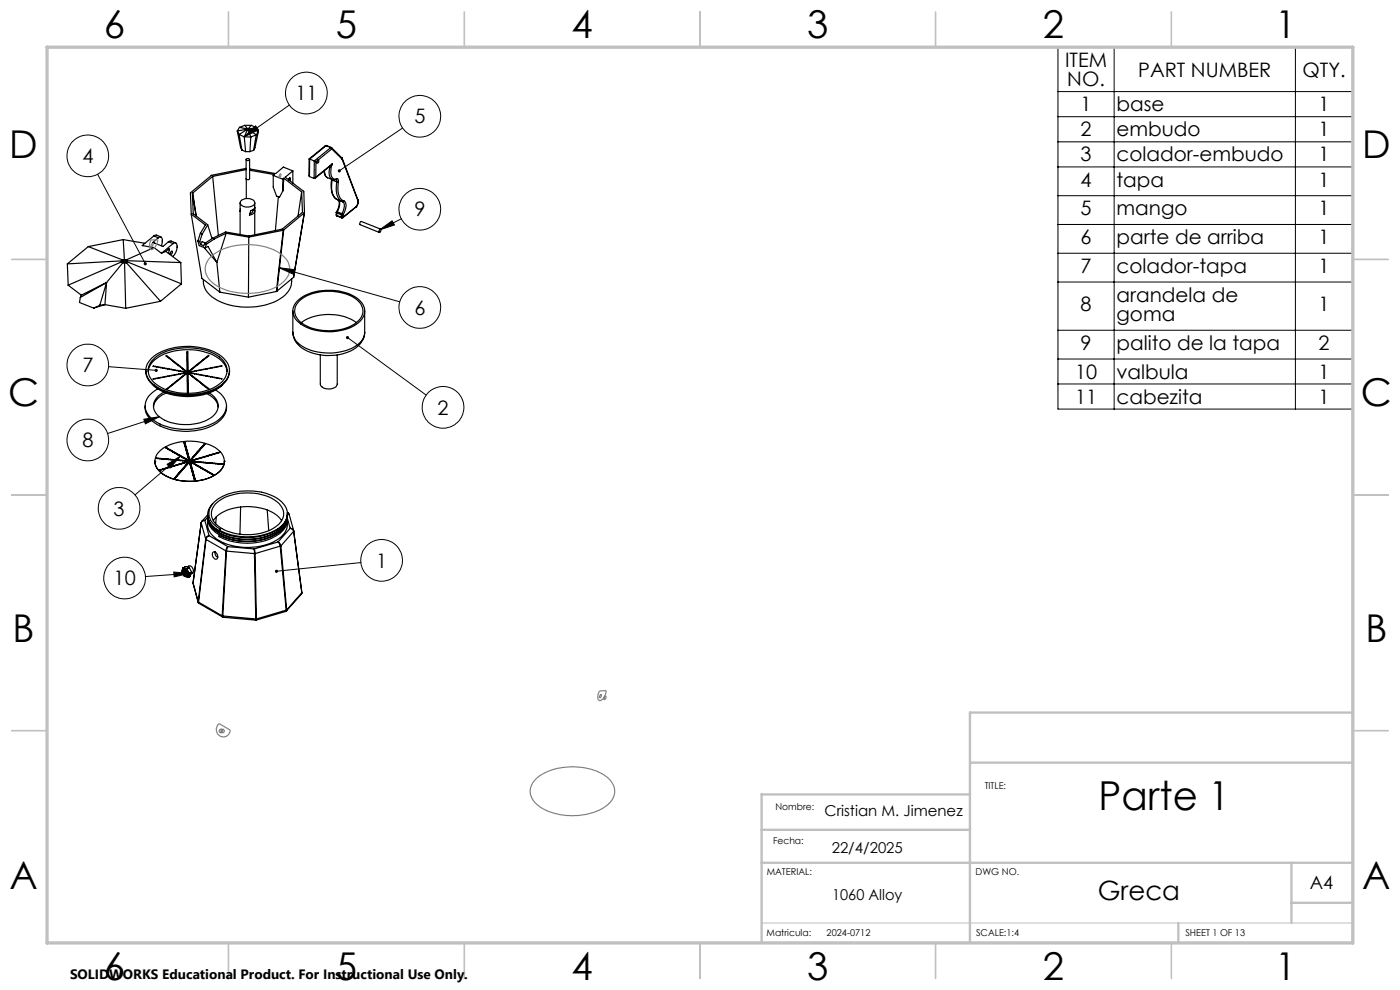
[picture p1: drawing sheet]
<svg xmlns="http://www.w3.org/2000/svg" width="297mm" height="210mm" viewBox="0 0 297 210" stroke-linecap="round" stroke-linejoin="round" font-family="sans-serif">
<g fill="none" stroke="#000" stroke-width=".25">
<path d="M45.1 37.4l-4.2 3.5M45.1 37.4l1.2 12.5M50.3 27.8l.4 .7M50.3 27.8l.7 3.5 .3 .5M50.7 28.5l1.1 .5M50.7 28.5l.6 3.3M50.8 27l-.5 .8M50.8 27l1.7 .4M51.3 31.8l.8 .4M51.8 29l1.4 .1M51.8 29l.3 3.2M51.9 26.6l-1.1 .4"/>
<path d="M51.9 26.6l.6 .7M51.9 26.6h1.4M52.1 32.2h.9M52.2 33.8v4.1a.43 .43 0 0 0 .8 0v-4.1M52.2 35.7l-7.3 1.5-4.5 3.7 .2 4.5M52.2 36l-7.1 1.4M52.2 33.8a.37 .37 0 0 1 .4-.2 .37 .37 0 0 1 .3 .3 .37 .37 0 0 1-.4 .2 .37 .37 0 0 1-.3-.3zM52.2 38v4.1M52.5 27.4l-1.8 1.1M52.5 27.4v.1M52.5 27.4l-2.2 .4M52.5 27.4h.1"/>
<path d="M52.5 27.5l-.7 1.5M52.5 27.5h.1M52.5 27.3v.1M52.5 27.3h.1M52.6 27.5l.6 1.6M52.6 27.3l.1 .1M52.7 27.4l1.7 1.2M52.7 27.4l-.1 .1M52.7 27.4l2.1 .5M52.7 27.4h.1M53 35.8l5.5 1 1.6-1.4 2 .9M53 36.1l5.2 .9-.2 .2"/>
<path d="M53.2 29.1l-.2 3.1M53.3 26.6l-.7 .7M53.3 26.6l1.1 .5M53.8 31.9l-.8 .3M54.4 28.6l-1.2 .5M54.4 28.6l-.6 3.3M54.4 27.1l-1.7 .3M54.4 27.1l.4 .8M54.8 27.9l-.4 .7M54.8 27.9l-.7 3.5-.3 .5M58 37.2l2 .8M58 37.2v2.5l.7 1.9 .6 .2 .7-1.3"/>
<path d="M60 38v2.5M60.2 37.8l3.8 2.9M60.2 37.8l-.2 .2M60.2 37.8l-.2 2.7M61.2 38.2l.3-.5 .1 .1-.1 .5M61.3 37.9l-.1 .2M62.1 36.3l-1.6 1.3 3.9 3 .2 4.5M62.1 36.3v2.6M65.6 33.7l.1 .1M65.6 33.7l.1 3.8M65.7 37.5l.9 .3M65.7 33.8l1 .3"/>
<path d="M65.7 33.8v3.7M66.7 34.1l.3 .2M66.7 34.1l-.1 3.7M67 37.6l-.4 .2M67 34.3v3.3M67.3 34.1l.2-.2a.36 .36 0 0 1 .1 .4 .36 .36 0 0 1-.4 .3zM67.4 34l-.4 .3M68.8 36.3l.1 .8 .6 .6M68.8 36.2l.3 1.1 .4 .4M69 30.9l-3.4 2.8M69.2 30.9h-.2M69.2 30.9h.1"/>
<path d="M69.2 30.9l-3.5 2.9M69.2 30.9l1 .4M69.3 30.9h-.3M69.3 30.9l1 .4M69.5 37.7l.9 .4M69.8 35.4h.2M70 35.3v.1M70 35.4a2.39 2.39 0 0 0 .4 2.7M70.2 31.3l.2 .3M70.2 31.3l-3.5 2.8M70.3 31.3h.1M70.3 31.3h-.1"/>
<path d="M70.3 38.1a4.5 4.5 0 0 0 .9 4.1l.4 .2M70.3 31.3l.1 .3M70.3 38.1l.1 .1M70.3 31.3l2.2 2.2M70.3 38v.1M70.4 31.6l-3 2.4M70.4 31.6l2.2 2.2M70.4 38.1h.9M70.4 38.2a4.1 4.1 0 0 0 1 4.1l.2 .1M70.4 38.2l1 .4M70.4 38.1v.1M70.5 34.7a2.92 2.92 0 0 0 .2 3.2h.7"/>
<path d="M70.5 34.7l-.5 .7M70.5 34.7l-3.6 3.1M70.5 34.7l-3.5 2.9M71.3 38.1l.1 .5M71.3 38.1h.1M71.4 37.9a.45 .45 0 0 1 .4 .7M71.4 37.9l-.1 .2M71.4 38.6h.4M71.4 38.6a4.6 4.6 0 0 0 .7 3.9l.5 .2M71.8 38.6a4.4 4.4 0 0 0 .6 3.7l.6 .3M72.5 33.5l.1 .1M72.5 33.5l.1 .3"/>
<path d="M72.6 33.8l3.4 8.8M72.6 33.6v.2M72.6 33.6l3.4 8.9M14.3 56l.2 4.5M18.7 52.3l7.3 2.8M18.7 52.3l-4.4 3.7M22.6 59.9l-.3 4.7M22.6 59.9l-1.4 4.9M22.6 59.9l-5.6 3.2M22.6 59.9l-5.3 2.7M25.8 55.3v.3M25.8 55.3l-11.5 .7"/>
<path d="M25.8 55.6l-11.3 4.9M25.8 55.6l.2 .2M26 55.1l-.2 .2M26 55.8l-3.4 4.1M26 55.8h.4M26.1 55.3a.34 .34 0 0 1 .4-.1 .34 .34 0 0 1 .2 .4 .33 .33 0 0 1-.4 .1 .33 .33 0 0 1-.2-.4zM26.1 55.6h.6M26.1 50.8l.3 4.3M26.1 50.8l-7.4 1.5M26.1 50.8l4.6 .8M26.4 55.1h-.4M26.4 55.1h.4"/>
<path d="M26.4 55.8l.3 9.6M26.8 55.1l.2 .2M26.8 55.7l-.4 .1M26.8 55.7l7.2 8.2M27 55.6l-.2 .1M27 55.6l11.5 4.6M27 55.3v.3M27 55.3l11.3 .4M32.6 50.1l.6-.2 .9 .4M32.6 50.1l-2.4 2 2.5 .4M32.6 50.1l1 .3M32.7 52.5l-5.9 2.6"/>
<path d="M32.7 52.5l1.6 1.2M32.7 51.5l.1 .1M33.6 50.4a.5 .5 0 0 1 .6-.1 .5 .5 0 0 1 .2 .7l-.2 1.1M33.6 50.4l-1.2 1 2.2 .9 1.1-1M35.2 53.3l-.9 .4M35.2 53.3l3.1 2.4M35.7 52.9l.2 .1M35.7 51.3l.5-.2 1.1 .4M35.7 51.3l1 .4M35.9 53l-.1 .8M35.9 53l-.1-.2-.6 .5M36.3 53.3a.34 .34 0 0 1 .3 .4 .34 .34 0 0 1-.3 .3l-.2-.2z"/>
<path d="M36.7 51.7a.5 .5 0 0 1 .7-.1 .5 .5 0 0 1 .2 .6 2.81 2.81 0 0 1-1 2.2M36.7 51.7l-2.4 2M38.3 55.7l.2 4.5M40.6 45.4l3 2.3-1.1 1.8M40.6 45.4l2.2 13.6 3.8 3M40.8 41l.2 4.3M40.8 41l.8 4.8M40.9 40.9l-.1 .1M40.9 40.9l.7 4.9M41 45.3l3.1 2.4M41 45.3h.1M42 51.1l.3 1 1.2 .5"/>
<path d="M42 51.1l.4 .2M42.4 51.3l.1 .5M42.5 49.5l.4 .2M42.5 49.5l-.5 1.6M42.9 49.7l-.5 1.6M43.3 52.5l2.7 3.2M43.4 51.7l.4 .1M43.4 51.7l-.2 .4-.7-.3M43.5 52.6l.6-.3 1.9 3.4M43.6 51.5l-.7-.2-.4 .5M43.8 51.8l-.3 .8M44.1 47.7l-1.2 2"/>
<path d="M44.1 47.7l.9 2.9M45.1 50.5l.4 .2M45.1 50.5l-1.7 1.2M45.5 50.7l-1.7 1.1M46 55.7l.6 6.3M48 49.5l4.8 .8M48 49.5l-2.5 1.2M48 49.5l-2 6.2M50.9 43v1.8M50.9 44.7v5M51 42.7a2 2 0 0 1 3 .2 1.24 1.24 0 0 1-1.5 1 1.17 1.17 0 0 1-1.5-1zM52.8 50.3l-.1 12.7"/>
<path d="M53.2 44.7l.6-.3 .2-.4a1.2 1.2 0 0 1-1.1 1.6zM53.6 44.5v.5l-.6 .4M53.6 44.5l.4 .2M54 43v1.3M54 44.8v5M59.1 41.7l-.7 7.2M60.1 48.9l-7.3 1.4M60.1 48.9l-1.5 12.9M60.2 48.8l-.1 .1M60.2 48.8l-1.5 13M61.9 59.2a4.4 4.4 0 0 1-2.5 4.2 14.2 14.2 0 0 1-14.5-.4 4.1 4.1 0 0 1-1.8-3.7M62.3 58.8l-3.6 3"/>
<path d="M62.3 58.8h.1M64 40.7l.2 4.3-4.3 3.6-7.1 1.5-4.9-.9-2.8 1.3M64 40.7l-.8 5.2M64.6 45.1l-4.4 3.7M64.6 45.1l-2.3 13.7M71.3 45.6l.2 .2M71.3 45l.2 .2M71.3 45.6l.1 .1M71.3 45v.6M71.4 44.9l-.1 .1M71.4 44.9h.1M71.4 45.7l.1 .1"/>
<path d="M71.4 45.7l1 .4M71.5 45.2l.9 .4M71.5 45.2l-.1 .5M71.5 45.8l1 .4M71.5 44.9v.3M71.5 44.9l1 .4M71.6 42.4l1 .3M71.8 42.4a2.3 2.3 0 0 1-.4 2.5M71.8 42.4a1.88 1.88 0 0 1-.1 2.2l-.2 .3M72.4 46.1l.1 .1M72.4 45.6v.5M72.5 45.3l.3 .2"/>
<path d="M72.5 45.3l-.1 .3M72.7 42.8a1.76 1.76 0 0 1 0 2.2l-.2 .3M72.7 46.2h-.2M72.8 45.5l-.4 .1M72.8 46.1h-.4M72.8 46.1l-.1 .1M72.8 45.5v.6M73 42.6a1.68 1.68 0 0 1 .1 2.2l-.3 .7M73 42.6l-.2 .2-.2-.1M75.6 43.9h.1M75.6 43.9l-2.9 2.3M75.6 43.8v.1"/>
<path d="M75.6 43.8h.1M75.6 43.8l-2.8 2.3M76 42.5h.1M76 42.6l-.1 .6-.3 .6M76 42.5v.1M76 42.5l-.1 .7-.3 .6M80.5 48.8l.2-.2a.36 .36 0 0 1 .1 .4 .36 .36 0 0 1-.4 .2zM80.8 48.6l-4.1-1.6-.3 .1v.6l4.1 1.6M14.5 60.5l2.8 2.1M17 63.1l-.1 1.1 3 1.2M17.3 62.6l-.3 .5M21.2 64.8l-1.3 .6"/>
<path d="M22.3 64.6l4.4 .8M22.3 64.6l-1.1 .2M22.3 64.6l-2.4 .8M30.9 78.6a4.4 4.4 0 0 0 2.8 3.9 13.6 13.6 0 0 0 13.5-.8 3.9 3.9 0 0 0 1.5-3.1M31.4 78.8a5 5 0 0 1 3.6-3.8 12.9 12.9 0 0 1 11.3 1l.9 .7 .6 .9 .4 1.2M32.2 75.9a13 13 0 0 1 12.1-1.7 6 6 0 0 1 4.3 3.7 4.1 4.1 0 0 1-2.5 4.3 13.7 13.7 0 0 1-12.9-.2 3.6 3.6 0 0 1-1.3-5.7zM32.5 77.7h.2zM32.6 76.1a11.8 11.8 0 0 1 10.3-2 6.6 6.6 0 0 1 5.2 3.7 3.8 3.8 0 0 1-2.3 4.2 12.8 12.8 0 0 1-12.5-.4 3.3 3.3 0 0 1-.7-5.5zM34 63.9l-7.3 1.5M34.4 78l.2 .1zM34.7 78.1h.3zM35.2 79.8l.1 .1z"/>
<path d="M35.5 79.8h.2zM35.9 79.7l.2 .1zM35.9 76l.2 .1zM36.3 78.4l.2-.1zM36.3 79.6l.2 .1zM36.6 76.6h.2zM36.7 79.6h.2zM36.7 78.4h.2zM37 79.5h.3zM37.4 79.4h.2zM37.6 77.3l.2 .1zM38.2 78.7l.2 .1z"/>
<path d="M38.3 77.9h.2zM38.5 60.2l-4.5 3.7M38.6 78.8h.2zM38.6 78l.1 .1zM39.2 78.6h.2zM39.3 79.3l.1 .1zM39.7 74.6h.2zM39.7 78.3h.2zM39.7 76.2l.2 .1zM39.7 78.8l.2-.1zM39.7 78.5l.2 .1zM39.7 76.7h.2z"/>
<path d="M39.7 77.1l.2 .1zM39.7 75.7l.2 .1zM39.7 79.2l.2 .1zM39.9 78.8h.2zM40.1 79l.2 .1zM40.1 78.9l.2 .1zM40.2 78.6l.2 .1zM40.5 78.4l.1 .1zM40.5 79.1l.2 .1zM40.5 78.8l.2 .1zM40.6 79.8h.3zM40.9 79.9h.2z"/>
<path d="M40.9 78l.2 .1zM41.6 77.5h.2zM42 78.6h.2zM42 79.4l.2 .1zM42.3 76.9l.2 .1zM42.4 79.4l.2 .1zM43.1 78.3l.2 .1zM43.7 75.8h.2zM43.9 79.8h.2zM43.9 78.2h.2zM43.9 75.6l.2 .1zM44.3 79.8l.2 .1z"/>
<path d="M44.3 78.1l.1 .1zM44.6 78.1l.2-.1zM45 78h.2zM46.6 77.6l.1 .1zM46.6 62l6.1 1M47 77.6h.1zM58.6 61.8l-5.9 1.2M58.7 61.8h-.1M62.1 70.5a5.1 5.1 0 0 0 4.3 4.4 10.2 10.2 0 0 0 10-1.9l.8-1.4 .2-1.1M62.1 70.5a4.3 4.3 0 0 0 3.3 3.6 11.5 11.5 0 0 0 10.6-1.1l1-1.2 .4-1.3M62.1 66v4.5M63.1 63.8a10.9 10.9 0 0 1 10.3-1.7 5.2 5.2 0 0 1 4 3.5 3.9 3.9 0 0 1-2.9 3.8 11.9 11.9 0 0 1-10.7-.7 3 3 0 0 1-.7-4.9z"/>
<path d="M63.5 63.8a10.7 10.7 0 0 1 10.9-1 3.4 3.4 0 0 1 2.4 4.1 7.2 7.2 0 0 1-6.2 3.2 9.2 9.2 0 0 1-7.3-2.2 2.75 2.75 0 0 1 .2-4.1zM63.9 68.4a10.8 10.8 0 0 1 11.7 0M67.9 75.3v6.2a2.13 2.13 0 0 0 3.3 .6l.3-.6v-6.2M77.4 66v4.5M30.8 86.1a4.2 4.2 0 0 0 2.5 4 13 13 0 0 0 13.2-.8 3.7 3.7 0 0 0 1.5-3.2M32.5 81.7a12.1 12.1 0 0 0 11.1 1.9l2-.8 1.6-1.1M32.5 80.3l.2 .1h-.2zM32.8 97.9h.1M32.8 97.9a3.8 3.8 0 0 0 2.2 3M33.1 97.2h.2M33.2 80.2l.2 .1zM33.5 82.5a4.1 4.1 0 0 0-2.6 4.3 6.3 6.3 0 0 0 5 3.9 13 13 0 0 0 10.6-1.8 3.4 3.4 0 0 0-.5-6l-.2-.2"/>
<path d="M33.5 97.3h.2M33.6 80.1l.2 .1zM33.8 95.8a10.5 10.5 0 0 1 9.5-1.8 5.5 5.5 0 0 1 4.2 3.3 3.6 3.6 0 0 1-2.5 3.8 11.2 11.2 0 0 1-10.9-.9 2.81 2.81 0 0 1-.3-4.4zM33.8 99.7h.2M33.8 97.3h.2M34.1 99.6h.2M34.1 99.6l.2 .1zM34.2 97.3h.2M34.5 99.5h.2zM34.5 99.5h.1M34.6 97.4h.2M34.8 83.2a3.2 3.2 0 0 0-2 3.9 6.1 6.1 0 0 0 4.7 2.8 8.9 8.9 0 0 0 8.2-2.2 2.87 2.87 0 0 0-1.3-4.3"/>
<path d="M34.8 99.4h.2M34.8 99.4h.2zM35 97.3l.1 .1zM35 97.4h.1M35.1 94.9l.2 .1zM35.1 95h.2M35.1 99.3h.2M35.2 83.4a4.1 4.1 0 0 0-2.6 2.9M35.3 97.4h.2zM35.3 97.4h.2M35.3 95.1h.2zM35.3 95.1h.2"/>
<path d="M35.5 99.2l.2 .1zM35.5 99.2h.2M35.5 82.3l.2 .1zM35.6 95.2h.2M35.7 97.4l.2 .1zM35.7 97.5h.2M35.7 82.2h.2zM35.8 99.1l.2 .1zM35.8 99.1h.2M35.9 95.4h.2zM35.9 95.4h.2M36.1 97.5h.2z"/>
<path d="M36.1 97.5h.2M36.1 99.1h.2M36.1 95.6h.2M36.2 99l.1 .1zM36.4 95.7h.2M36.4 81.6l.2 .1zM36.4 97.5h.2M36.5 98.9h.2zM36.5 98.9h.2M36.7 95.8l.2 .1zM36.7 95.9h.2M36.8 97.5h.2z"/>
<path d="M36.8 98.8h.2M36.8 97.5h.2M36.9 81.2l.2 .1zM36.9 96h.2M37.1 81l.2 .1zM37.1 98.7h.2M37.2 97.6h.2M37.2 96.1l.2 .1zM37.2 96.2h.2M37.4 80.8l.2 .1zM37.5 98.6h.2zM37.5 96.3h.2z"/>
<path d="M37.5 98.6h.2M37.5 96.3h.2M37.5 97.6h.2zM37.5 97.6h.2M37.6 80.6l.2 .1h-.2zM37.7 96.4l.2 .1zM37.7 96.5h.2M37.8 98.6h.2M37.8 98.5l.2 .1zM37.9 80.5h.1zM37.9 97.6l.2 .1zM37.9 97.6h.2"/>
<path d="M38 96.6h.2M38.1 98.5h.2M38.2 98.4h.1zM38.3 96.8h.2zM38.3 100h.2M38.3 97.7h.2M38.3 96.8h.2M38.5 99.7l.1 .1zM38.5 99.8h.1M38.5 98.3h.2M38.5 96.9h.2M38.6 99.6h.2"/>
<path d="M38.7 97.7h.1M38.8 99.4h.2M38.8 97l.2 .1zM38.8 98.2l.2 .1zM38.8 99.3l.2 .1zM38.8 98.2h.2M38.8 97.1h.2M38.9 99.2h.3M39 93.8h.2zM39 93.8h.2M39 97.7h.2M39.1 97.2l.2 .1z"/>
<path d="M39.1 97.3h.2M39.1 94h.2M39.1 99l.2 .1zM39.1 99h.2M39.1 98.1h.2M39.1 94.2h.2M39.2 94.1l.1 .1-.2 .1zM39.2 94.4h.2M39.2 94.6h.2M39.3 98.8h.2zM39.3 98.8h.2M39.3 94.9h.2"/>
<path d="M39.3 94.8l.2 .1zM39.3 97.4h.2M39.3 95.1h.2M39.4 95.2l.2 .1zM39.4 97.8h.2M39.4 95.3h.2M39.4 98.6h.3M39.5 98l.2 .1zM39.5 98.6h.2zM39.5 98.1h.2M39.5 95.5h.2M39.5 95.7h.2z"/>
<path d="M39.5 95.7h.2M39.6 95.9h.2M39.6 98.4h.2M39.6 97.5h.2M39.7 96.1h.2M39.7 96.1h.2zM39.7 82.2l.2 .1zM39.7 82.7h.2zM39.7 81.3h.2zM39.7 80.8h.2zM39.7 96.3l.2 .1zM39.7 96.4h.2"/>
<path d="M39.8 83.4h.1M39.8 82.4l.1 .1zM39.8 81.5l.1 .1zM39.8 82h.1zM39.8 80.6h.1l-.2 .1zM39.8 96.5l.2 .1zM39.8 97.8h.2M39.8 96.6h.2M39.8 97.9l.2 .1zM39.8 98.2h.2M39.8 98h.2M39.8 96.8h.2"/>
<path d="M39.9 97.7h.2zM39.9 96.7l.1 .1zM39.9 97.7h.2M39.9 97h.2M39.9 96.9l.2 .1zM39.9 97.2h.2M40 97.1l.1 .1zM40 98l.1 .1zM40 98h.1M40 97.4h.2zM40 97.4h.2M40.1 97.6h.2"/>
<path d="M40.1 97.8l.2 .1zM40.1 97.9h.2M40.2 98.1h.2M40.3 98.3h.2M40.3 97.6l.2 .1zM40.3 97.6h.2M40.3 98.5h.2zM40.3 98.5h.2M40.4 98.7h.2M40.4 98h.2zM40.4 98h.2M40.4 98.9h.2z"/>
<path d="M40.4 98.9h.2M40.5 97.7h.2M40.5 97.5h.2M40.5 97.9h.2zM40.5 99.1h.2M40.5 97.9h.2M40.5 99.3l.2 .1zM40.6 99.3h.1M40.6 99.5h.2M40.6 97.3h.3zM40.6 97.3h.3M40.7 99.8h.2z"/>
<path d="M40.7 98.1l.2 .1zM40.7 99.8h.2M40.7 98.2h.2M40.7 99.9l.2 .1zM40.7 100h.2M40.8 97.6l.2 .1zM40.8 97l.2 .1zM40.8 97.6h.2M40.8 97.1h.2M40.9 97.9h.2zM40.9 97.9h.2M40.9 98.3h.2z"/>
<path d="M40.9 98.3h.2M41 96.9h.2M41.1 97.6h.2M41.1 96.7h.2M41.2 97.5h.1zM41.2 98.4l.2 .1zM41.2 98.5h.2M41.2 97.9l.3 .1zM41.2 98h.3M41.3 96.5h.2M41.3 80.3l.3 .1zM41.3 96.4l.2 .1z"/>
<path d="M41.5 97.4l.2 .1zM41.5 98.6h.2M41.5 97.5h.2M41.5 96.3h.2M41.6 97.9l.2 .1zM41.6 98h.2M41.7 96.1h.1zM41.7 96.1h.1M41.7 98.8h.2M41.8 97.3l.2 .1zM41.8 97.4h.2M41.8 95.9h.2"/>
<path d="M41.8 80.6l.3 .1zM42 98h.2zM42 95.7h.2zM42 98.9h.2M42 98h.2M42 95.7h.2M42.1 97.3h.2M42.2 95.5h.2M42.3 99.1h.2zM42.3 99.1h.2M42.3 95.3l.2 .1zM42.3 95.3h.2"/>
<path d="M42.4 98l.1 .1zM42.4 98.1h.1M42.5 97.1h.2M42.5 95.1l.2 .1zM42.5 97.1l.2 .1h-.2zM42.5 95.1h.2M42.5 81.2h.3zM42.5 99.2h.2zM42.5 99.2h.2M42.7 94.9l.2 .1zM42.7 95h.2M42.7 98.1h.2"/>
<path d="M42.8 98l.1 .1zM42.8 97l.2 .1zM42.8 99.4h.2M42.8 97h.2M42.8 94.7l.2 .1zM42.8 94.7h.2M43 81.6l.2 .1zM43 94.6h.2M43 94.5h.2zM43.1 99.5h.2M43.1 98.1h.2zM43.1 98.1h.2"/>
<path d="M43.1 97h.2M43.2 94.3l.2 .1zM43.2 94.4h.2M43.3 81.8h.2zM43.3 99.7h.2zM43.3 99.7h.2M43.4 94.1l.1 .1zM43.4 94.2h.1M43.5 96.8l.2 .1zM43.5 98.1h.2M43.5 96.9h.2M43.5 81.9l.2 .1z"/>
<path d="M43.6 99.8h.2M43.6 99.8h.2l-.2 .1zM43.8 96.8h.2M43.9 100h.2zM43.9 98.1l.1 .1zM43.9 100h.2M43.9 98.2h.1M43.9 83.5a3.9 3.9 0 0 1 2.4 2.8M44 82.3l.2 .1zM44.1 96.7h.2M44.2 98.2h.2zM44.2 98.2h.2"/>
<path d="M44.4 96.5l.3 .1zM44.4 96.5h.3M44.6 98.2h.2M44.6 98.2h.2l-.1 .1zM44.8 96.4h.2zM44.8 96.5h.2M44.9 98.3h.3M45.1 96.4h.2M45.2 96.3l.1 .1zM45.3 98.3h.2zM45.3 98.3h.2M45.5 96.3h.1"/>
<path d="M45.7 98.3h.2M45.8 96.1l.2 .1zM45.8 96.2h.2M45.8 80.1l.2 .1zM46.1 98.4h.1M46.1 96l.2 .1zM46.1 96.1h.2M46.2 80.2h.2zM46.4 98.4h.2zM46.4 98.4h.2M46.5 96h.2M46.5 95.9l.2 .1z"/>
<path d="M46.8 98.4l.2 .1zM46.8 98.5h.2M47.2 98.5h.2zM47.2 98.5h.2M47.6 97.9h.1M47.6 97.9a3.7 3.7 0 0 1-2.6 3.2 11.5 11.5 0 0 1-10-.2M36.9 101.5h.2M37.1 101.3h.2M37.1 101.3h.2zM37.3 101.1h.2M37.4 100.9h.2zM37.4 101h.2"/>
<path d="M37.6 100.7h.2M37.6 100.7l.2 .1zM37.8 100.6h.2M37.9 100.4h.2M38.1 100.1l.2 .1zM38.1 100.2h.2M40.8 100.2h.2M40.8 100.1l.2 .1zM40.9 100.4h.2zM40.9 100.4h.2M40.9 100.6l.2 .1zM40.9 100.6h.2"/>
<path d="M41 100.9h.2M41 100.8l.2 .1zM41 101.1h.2M41.1 101l.1 .1zM41.1 101.2l.2 .1zM41.1 101.3h.2M41.2 101.4l.1 .1zM41.2 101.5h.1M41.2 101.7h.2M41.3 101.9h.2M42.7 110.9l-1.7 12.7M42.7 110.9l.9 3.4"/>
<path d="M42.7 110.9h.1M42.8 110.6l-.1 .3M43.5 110.4a.69 .69 0 0 0-.8 .5M43.5 110.4l-.7 .2M43.5 110.4l.8 3.2M43.6 114.3l.1 .1M43.6 114.3l-1.5 13.4M43.7 114.4l-1.6 13.3M43.7 114.4l4.2 2.5M44 110a4.5 4.5 0 0 0 3.1 5 12.9 12.9 0 0 0 12.5-1.1 3.8 3.8 0 0 0 1.4-3.7 4.8 4.8 0 0 1-3.5 4.1 13.3 13.3 0 0 1-11-.5M44 109.2l-1.2 1.4M44 109.7l-.5 .7"/>
<path d="M44.1 109.5a3.9 3.9 0 0 0 2.4 3.5 13 13 0 0 0 12.9-.7 3.7 3.7 0 0 0 1.6-2.9 4 4 0 0 1-2.5 3.6 13 13 0 0 1-12.9-.5 3.9 3.9 0 0 1-1.6-2.9M44.1 109.8a4 4 0 0 0 2.4 3.6 13 13 0 0 0 12.9-.7 3.7 3.7 0 0 0 1.6-2.9 3.9 3.9 0 0 1-2.5 3.6 13 13 0 0 1-12 .1v.3M44.1 100.1h.2M44.2 100.1l.1 .1zM44.3 113.6l-.5 .4-.1 .4M44.3 113.6l-.3 .2-.4 .5M44.3 113.6l4 2.3M44.4 100.3h.2M44.7 100.4h.2zM44.7 100.4h.1M44.9 100.6h.2zM44.9 100.6h.2"/>
<path d="M45.1 106.8a3.2 3.2 0 0 0 .5 5.3l.9 .5v-.1M45.2 117.2a.76 .76 0 0 1 .7 .1 .76 .76 0 0 1 .3 .7 .52 .52 0 0 1-.4 .6 .52 .52 0 0 1-.6-.4l-.2-.5zM45.2 100.7h.2M45.3 110.4a8 8 0 0 1 6.5-2.9 9.4 9.4 0 0 1 7.8 2.7l.2 .2M45.4 106.5a12.1 12.1 0 0 1 11.5-1.7 5.4 5.4 0 0 1 4.1 3.8 4.2 4.2 0 0 1-3 4.1 13.4 13.4 0 0 1-11.5-.2l.3-.2a3.5 3.5 0 0 1-2-5zM45.6 117.1l.1 .6 .5 .5M45.7 106.9a10.8 10.8 0 0 1 9.7-2 5.8 5.8 0 0 1 4.7 3.6 3.6 3.6 0 0 1-2.2 3.6 11.4 11.4 0 0 1-11.8-.7 2.98 2.98 0 0 1-.4-4.5zM45.9 109.6l-.1 1.5M46.7 113.6l-.2 .2M47.9 116.9h.1M47.9 116.9l-.8 13.7M48 116.9l-.7 13.8"/>
<path d="M48 116.9l6 .5M48.3 115.9l-.3 1M48.3 115.9l-.3 .4-.1 .6M48.3 115.9l5.6 .5M51 107.5l-.1 5.8M53.9 116.4l.1 1M53.9 116.4l.2 1M54 117.4h.1M54 117.4l.3 13.9M54.1 117.4l.3 13.9M56.7 108.2l.3 4.4M59 115l.4 .8"/>
<path d="M59 115l.3 .2 .3 .6M59 115l-5.1 1.4M59.4 115.8l-5.3 1.6M59.4 115.8l1.3 13.6M59.6 115.8h-.2M59.6 115.8l1.2 13.6M61 109a4 4 0 0 1-2.5 3.6 13 13 0 0 1-12.9-.5 3.7 3.7 0 0 1-1.6-2.9M61 108.8l.3 .3 1 3.5M61 108.8h.1zM61 110l.6 2.1M61.1 108.8l.3 .4M61.6 112.1a.82 .82 0 0 1 .7 .6"/>
<path d="M61.6 112.1a.76 .76 0 0 1 .7 .5M61.6 112.1l-2.6 2.9M62.3 112.6v.1M62.3 112.6l1.7 13.1M62.3 112.7l-2.7 3.1M38.6 121.2v.1M38.6 121.3h.1M38.6 121.3l.5 .9M38.7 121.4a.46 .46 0 0 1 .3-.6 .46 .46 0 0 1 .6 .2l.2 .4a.46 .46 0 0 1 .1 .7 .46 .46 0 0 1-.7 0M38.8 120.5v.1M38.8 120.5l-.2 .7M38.8 120.5h.1"/>
<path d="M38.8 120.6l-.2 .7M38.8 120.6l.7 .2M38.8 121.2a.46 .46 0 0 1 .6 .3 .46 .46 0 0 1-.1 .6l-.4-.4zM38.8 120.5l.8 .2M38.9 121a.68 .68 0 0 0 0 .8 .68 .68 0 0 0 .6 .3M38.9 120.8a.9 .9 0 0 1 .9 .4 .9 .9 0 0 1 0 1M38.9 121a.66 .66 0 0 1 .7 .3 .66 .66 0 0 1 0 .8M38.9 121a.71 .71 0 0 1 .7 1.1M39.1 122.2l.1 .1M39.1 122.2h.1M39.1 122.2l.8 .2M39.2 122.3l.7 .1"/>
<path d="M39.3 120.2h.1M39.4 120.2l-.6 .3M39.4 120.2l.7 .2M39.5 120.8l.6 .9M39.6 120.7l-.1 .1M39.6 120.7h.1M39.7 120.7l-.2 .1M39.7 120.7l.5 .9M39.8 122.2h.1M39.8 120.3a.86 .86 0 0 1 1 .1 .86 .86 0 0 1 .1 1.1l-.4 .2M39.9 122.4h.1M40 122.4h.1"/>
<path d="M40.1 121.7h.1M40.1 121.7l-.2 .7M40.1 120.4h.1M40.1 120.4l-.5 .3M40.1 120.4l-.4 .3M40.1 120.4l.5 .9M40.2 121.6l-.1 .1M40.2 121.6v.1M40.2 121.7l-.2 .7M40.4 122.2l-.4 .2M40.6 121.3v.1M40.6 121.3l-.4 .3"/>
<path d="M40.6 121.4l-.4 .3M40.6 121.4l-.2 .8M41 123.6v.2M41 123.6h.1M41 123.6l1.1 4.2v-.1M41 123.6l1.1 4.1M42.1 127.7h.1M42.1 127.8l.2 .2M42.1 127.7l.2 .3M42.1 127.7l5 2.9M42.3 128l4.9 2.9M47.1 130.6l.2 .1"/>
<path d="M47.1 130.6l.1 .3M47.2 130.9h.1M47.3 130.7v.2M47.3 130.7l7 .6M47.3 130.9l7 .6M54.3 131.5h.1M54.3 131.3h.1M54.3 131.3v.2M54.4 131.3l-.1 .2M60.6 129.7l-6.3 1.8M60.7 129.4l-.1 .3M60.7 129.4l-6.3 1.9"/>
<path d="M60.7 129.6l-.1 .1M60.8 129.4h-.1M60.8 129.4l-.1 .2M64 125.7v.3M64 125.7v.3l-3.3 3.6M64 125.7l-3.2 3.7"/>
<circle cx="33" cy="77.7" r=".09"/>
<circle cx="33.3" cy="77.8" r=".08"/>
<circle cx="33.7" cy="77.9" r=".08"/>
<circle cx="34.1" cy="78" r=".09"/>
<circle cx="34.9" cy="80" r=".08"/>
<circle cx="35.2" cy="78.2" r=".09"/>
<circle cx="35.3" cy="75.5" r=".07"/>
<circle cx="35.5" cy="75.7" r=".08"/>
<circle cx="35.6" cy="78.2" r=".08"/>
<circle cx="35.8" cy="75.8" r=".08"/>
<circle cx="36" cy="78.3" r=".09"/>
<circle cx="36.2" cy="76.2" r=".08"/>
<circle cx="36.5" cy="76.4" r=".08"/>
<circle cx="37" cy="76.8" r=".07"/>
<circle cx="37.1" cy="78.5" r=".08"/>
<circle cx="37.2" cy="77" r=".08"/>
<circle cx="37.4" cy="77.1" r=".08"/>
<circle cx="37.5" cy="78.6" r=".08"/>
<circle cx="37.9" cy="78.7" r=".08"/>
<circle cx="37.9" cy="77.5" r=".08"/>
<circle cx="37.9" cy="79.4" r=".08"/>
<circle cx="38.1" cy="77.7" r=".08"/>
<circle cx="38.3" cy="79.3" r=".08"/>
<circle cx="38.6" cy="80" r=".07"/>
<circle cx="38.7" cy="79.2" r=".08"/>
<circle cx="38.8" cy="78.3" r=".08"/>
<circle cx="38.9" cy="79.8" r=".09"/>
<circle cx="39" cy="78.9" r=".08"/>
<circle cx="39" cy="79.2" r=".08"/>
<circle cx="39.1" cy="79.6" r=".08"/>
<circle cx="39.1" cy="78.4" r=".08"/>
<circle cx="39.4" cy="79.1" r=".08"/>
<circle cx="39.4" cy="78.9" r=".08"/>
<circle cx="39.5" cy="79.2" r=".08"/>
<circle cx="39.6" cy="78.8" r=".08"/>
<circle cx="39.8" cy="76" r=".08"/>
<circle cx="39.8" cy="75.3" r=".08"/>
<circle cx="39.8" cy="76.5" r=".08"/>
<circle cx="39.8" cy="75.6" r=".08"/>
<circle cx="39.8" cy="75.1" r=".08"/>
<circle cx="39.8" cy="74.9" r=".09"/>
<circle cx="39.8" cy="77.6" r=".07"/>
<circle cx="39.8" cy="79" r=".08"/>
<circle cx="39.8" cy="79.9" r=".08"/>
<circle cx="39.8" cy="79.5" r=".08"/>
<circle cx="39.8" cy="76.9" r=".08"/>
<circle cx="39.8" cy="77.9" r=".08"/>
<circle cx="39.8" cy="79.7" r=".08"/>
<circle cx="39.8" cy="78.1" r=".09"/>
<circle cx="39.8" cy="77.4" r=".09"/>
<circle cx="40" cy="79.2" r=".08"/>
<circle cx="40.3" cy="79.4" r=".08"/>
<circle cx="40.5" cy="79.6" r=".08"/>
<circle cx="40.7" cy="78.3" r=".07"/>
<circle cx="40.9" cy="78.8" r=".08"/>
<circle cx="40.9" cy="79.2" r=".08"/>
<circle cx="41.2" cy="77.9" r=".08"/>
<circle cx="41.3" cy="78.7" r=".08"/>
<circle cx="41.3" cy="79.3" r=".08"/>
<circle cx="41.4" cy="77.7" r=".08"/>
<circle cx="41.7" cy="79.4" r=".08"/>
<circle cx="41.7" cy="78.7" r=".09"/>
<circle cx="41.9" cy="77.3" r=".09"/>
<circle cx="42.1" cy="77.1" r=".08"/>
<circle cx="42.4" cy="78.5" r=".08"/>
<circle cx="42.6" cy="76.8" r=".09"/>
<circle cx="42.8" cy="79.6" r=".08"/>
<circle cx="42.8" cy="76.6" r=".08"/>
<circle cx="42.8" cy="78.4" r=".08"/>
<circle cx="43.1" cy="76.4" r=".07"/>
<circle cx="43.2" cy="79.6" r=".08"/>
<circle cx="43.3" cy="76.2" r=".08"/>
<circle cx="43.5" cy="76" r=".08"/>
<circle cx="43.6" cy="79.7" r=".08"/>
<circle cx="43.6" cy="78.3" r=".07"/>
<circle cx="44.2" cy="75.4" r=".09"/>
<circle cx="44.7" cy="79.9" r=".08"/>
<circle cx="45.5" cy="77.9" r=".08"/>
<circle cx="45.9" cy="77.8" r=".08"/>
<circle cx="46.2" cy="77.8" r=".08"/>
<circle cx="32.9" cy="80.3" r=".08"/>
<circle cx="33.2" cy="97.2" r=".08"/>
<circle cx="33.5" cy="97.3" r=".08"/>
<circle cx="33.9" cy="99.7" r=".08"/>
<circle cx="33.9" cy="97.3" r=".08"/>
<circle cx="34.1" cy="80.1" r=".07"/>
<circle cx="34.3" cy="97.3" r=".08"/>
<circle cx="34.5" cy="80" r=".08"/>
<circle cx="34.7" cy="97.4" r=".07"/>
<circle cx="35.2" cy="99.3" r=".08"/>
<circle cx="35.3" cy="82.6" r=".08"/>
<circle cx="35.7" cy="95.3" r=".07"/>
<circle cx="36.1" cy="82" r=".08"/>
<circle cx="36.2" cy="95.6" r=".08"/>
<circle cx="36.3" cy="81.8" r=".07"/>
<circle cx="36.5" cy="97.5" r=".07"/>
<circle cx="36.5" cy="95.7" r=".08"/>
<circle cx="36.8" cy="81.5" r=".09"/>
<circle cx="36.9" cy="98.8" r=".08"/>
<circle cx="37" cy="96" r=".08"/>
<circle cx="37.2" cy="98.7" r=".08"/>
<circle cx="37.3" cy="97.6" r=".07"/>
<circle cx="38.1" cy="96.6" r=".09"/>
<circle cx="38.2" cy="80.3" r=".08"/>
<circle cx="38.4" cy="97.7" r=".08"/>
<circle cx="38.4" cy="100" r=".08"/>
<circle cx="38.4" cy="80.1" r=".08"/>
<circle cx="38.6" cy="98.4" r=".08"/>
<circle cx="38.6" cy="96.9" r=".09"/>
<circle cx="38.7" cy="99.6" r=".08"/>
<circle cx="38.7" cy="97.7" r=".08"/>
<circle cx="39.1" cy="99.2" r=".08"/>
<circle cx="39.1" cy="97.8" r=".08"/>
<circle cx="39.2" cy="94" r=".07"/>
<circle cx="39.2" cy="98.2" r=".09"/>
<circle cx="39.3" cy="94.4" r=".08"/>
<circle cx="39.3" cy="94.6" r=".08"/>
<circle cx="39.4" cy="97.4" r=".08"/>
<circle cx="39.4" cy="95.1" r=".08"/>
<circle cx="39.5" cy="97.8" r=".08"/>
<circle cx="39.6" cy="95.5" r=".08"/>
<circle cx="39.7" cy="97.5" r=".08"/>
<circle cx="39.7" cy="95.9" r=".09"/>
<circle cx="39.7" cy="98.4" r=".09"/>
<circle cx="39.8" cy="80.4" r=".08"/>
<circle cx="39.8" cy="80.2" r=".08"/>
<circle cx="39.8" cy="81.1" r=".08"/>
<circle cx="39.8" cy="81.8" r=".07"/>
<circle cx="39.8" cy="83.2" r=".08"/>
<circle cx="39.8" cy="82.9" r=".09"/>
<circle cx="39.9" cy="97.8" r=".08"/>
<circle cx="39.9" cy="98.2" r=".07"/>
<circle cx="40.2" cy="97.6" r=".07"/>
<circle cx="40.3" cy="98.1" r=".08"/>
<circle cx="40.4" cy="98.3" r=".08"/>
<circle cx="40.5" cy="98.7" r=".08"/>
<circle cx="40.6" cy="97.5" r=".08"/>
<circle cx="40.6" cy="97.8" r=".08"/>
<circle cx="40.6" cy="99.1" r=".08"/>
<circle cx="40.7" cy="99.6" r=".09"/>
<circle cx="41.1" cy="96.9" r=".07"/>
<circle cx="41.2" cy="80.1" r=".08"/>
<circle cx="41.2" cy="96.7" r=".08"/>
<circle cx="41.6" cy="98.6" r=".07"/>
<circle cx="41.6" cy="96.3" r=".08"/>
<circle cx="41.7" cy="80.5" r=".08"/>
<circle cx="41.8" cy="98.8" r=".07"/>
<circle cx="41.9" cy="95.9" r=".08"/>
<circle cx="42.1" cy="98.9" r=".08"/>
<circle cx="42.2" cy="80.9" r=".08"/>
<circle cx="42.2" cy="97.3" r=".08"/>
<circle cx="42.3" cy="95.5" r=".08"/>
<circle cx="42.4" cy="81" r=".09"/>
<circle cx="42.9" cy="81.4" r=".08"/>
<circle cx="42.9" cy="99.4" r=".08"/>
<circle cx="43.1" cy="99.5" r=".07"/>
<circle cx="43.2" cy="97" r=".09"/>
<circle cx="43.6" cy="98.2" r=".09"/>
<circle cx="43.8" cy="82.2" r=".08"/>
<circle cx="43.9" cy="96.8" r=".08"/>
<circle cx="44.2" cy="96.7" r=".08"/>
<circle cx="44.3" cy="82.5" r=".08"/>
<circle cx="45" cy="98.3" r=".08"/>
<circle cx="45.1" cy="80" r=".08"/>
<circle cx="45.5" cy="80.1" r=".08"/>
<circle cx="45.6" cy="96.3" r=".08"/>
<circle cx="45.8" cy="98.4" r=".08"/>
<circle cx="46.2" cy="98.4" r=".09"/>
<circle cx="46.6" cy="80.3" r=".08"/>
<circle cx="47" cy="80.4" r=".08"/>
<circle cx="37" cy="101.5" r=".08"/>
<circle cx="37.4" cy="101.1" r=".08"/>
<circle cx="37.9" cy="100.6" r=".07"/>
<circle cx="38" cy="100.4" r=".08"/>
<circle cx="41.3" cy="101.7" r=".08"/>
<circle cx="41.4" cy="101.9" r=".08"/>
<circle cx="44.5" cy="100.3" r=".08"/>
<circle cx="45.3" cy="100.8" r=".08"/>
<circle cx="39.1" cy="121.6" r=".15"/>
</g>
<g fill="none" stroke="#808080" stroke-width=".25">
<path d="M59.4 37v-.1a.31 .31 0 0 1 .2 .4 .31 .31 0 0 1-.4 .2zM32 50.9h1.5a1.96 1.96 0 0 1-1.5 2l-.3-.7zM32.2 51.7l.1-.1a.38 .38 0 0 1 .1 .4 .38 .38 0 0 1-.3 .3zM44.8 54.4a12.9 12.9 0 0 1 11-2.1 7 7 0 0 1 5.5 3.7 3.8 3.8 0 0 1-2.2 4.6 13.7 13.7 0 0 1-13.8-.4 3.5 3.5 0 0 1-.5-5.8zM46.4 153.6l.1-.1 2.4 1.4a1.52 1.52 0 0 1-2.2 1.2 1.52 1.52 0 0 1-.3-2.5zM127.2 146.6l1.4-.1a2.08 2.08 0 0 1-1.5 2.1 1.59 1.59 0 0 1 .1-2zM127.3 147.4l.1-.1a.35 .35 0 0 1 .2 .4 .35 .35 0 0 1-.4 .2zM128.3 147.8l.1-.1a.35 .35 0 0 1 .1 .4 .35 .35 0 0 1-.3 .2zM113.5 165.4a12.4 12.4 0 0 1 11.3-2.4 6.9 6.9 0 0 1 5.5 4.1 4 4 0 0 1-2.3 4.3 13.6 13.6 0 0 1-13.7-.5 3.5 3.5 0 0 1-.8-5.5z"/>
<circle cx="46.8" cy="155.1" r=".37"/>
<circle cx="47.2" cy="155.1" r=".37"/>
</g>
<g fill="none" stroke="#000" stroke-width=".21">
<path d="M224.4 10h62.6v76.8h-62.6zM224.4 19.4h62.6M236.4 10v76.8M274.8 10v76.8M20.7 37l10.1 18.9M51.8 29l2.4-2.3 .6 .8zM61.4 22.3l-9.6 6.7M85.4 27.2l-13.4 9M224.4 24.8h62.6M224.4 30.1h62.6M224.4 35.4h62.6M59.2 56.8l3.3 .4-.3 1z"/>
<path d="M59.2 56.8l25.6 7.2M80.5 48.8l2.7-2 .5 .9zM85.1 46.4l-4.6 2.4M224.4 41.5h62.6M224.4 47.6h62.6M224.4 53.7h62.6M224.4 59.8h62.6M23 77.8l10.1 .8M73.7 71.6l16.7 12.2M224.4 70.1h62.6M224.4 76.2h62.6M30.5 88.9l3.3-.5-3 1.5z"/>
<path d="M33.8 88.4l-11 3.6M35.5 98.5l2.8-1.7-2.2 2.5zM38.3 96.8l-9.7 8.2M224.4 81.4h62.6M76.6 119.3l-17.9 1.9M36.9 121.3l3.3 .3-3.3 .8zM40.2 121.6l-9.4 .7"/>
<circle cx="65" cy="19.7" r="4.4"/>
<circle cx="18.6" cy="33.1" r="4.4"/>
<circle cx="89.1" cy="24.7" r="4.4"/>
<circle cx="89.1" cy="44.4" r="4.4"/>
<circle cx="18.6" cy="77.4" r="4.4"/>
<circle cx="89.1" cy="65.2" r="4.4"/>
<circle cx="18.6" cy="93.3" r="4.4"/>
<circle cx="94" cy="86.4" r="4.4"/>
<circle cx="25.2" cy="107.8" r="4.4"/>
<circle cx="81" cy="118.9" r="4.4"/>
<circle cx="26.5" cy="122.6" r="4.4"/>
</g>
<path d="M161.6 195.8h125.4" fill="none" stroke="#c0c0c0" stroke-width=".21"/>
<g fill="none" stroke="#c0c0c0" stroke-width=".35">
<path d="M48.5 2.5v7.5M98.5 2.5v7.5M148.5 2.5v7.5M198.5 2.5v7.5M248.5 2.5v7.5M2.5 55h7.5M287 55h7.5M2.5 105h7.5M287 105h7.5M2.5 155h7.5M287 155h7.5M48.5 200v7.5"/>
<path d="M98.5 200v7.5M148.5 200v7.5M198.5 200v7.5M248.5 200v7.5"/>
</g>
<path d="M287 151.2h-81.2v48.8M161.6 176h44.2M205.8 161.8h81.2M205.8 168.5h-44.2v31.5M161.6 183h125.4M250 195.8v4.2M274 183v12.8M274 191.5h13" fill="none" stroke="#c0c0c0" stroke-width=".5"/>
<path d="M10 10h277v190h-277z" fill="none" stroke="#c0c0c0" stroke-width=".7"/>
<path d="M51.8 29l2.4-2.3 .6 .8zM71.7 36v.4l.3-.2-.3 .2a.33 .33 0 0 0 .5 .1 .33 .33 0 0 0 0-.5 .33 .33 0 0 0-.5 0zM80.5 48.8l2.7-2 .5 .9zM59.2 56.8l3.3 .4-.3 1zM73.4 71.4a.34 .34 0 0 0 .2 .5 .34 .34 0 0 0 .5-.3 .34 .34 0 0 0-.5-.3l-.2 .1 .3 .2zM58.4 121l-.1 .2h.4h-.4a.34 .34 0 0 0 .5 .3 .34 .34 0 0 0 .1-.5 .34 .34 0 0 0-.5 0zM36.9 121.3l3.3 .3-3.3 .8zM35.5 98.5l2.8-1.7-2.2 2.5zM30.5 88.9l3.3-.5-3 1.5zM32.9 78.3a.34 .34 0 0 0 .1 .6 .34 .34 0 0 0 .5-.3h-.4h.4l-.3-.4zM30.6 55.7a.35 .35 0 0 0-.1 .4 .35 .35 0 0 0 .5 .2l-.2-.4 .2 .4 .2-.3a.37 .37 0 0 0-.6-.3z" fill="#000"/>
<text font-size="8.5" x="233.1" y="171.8">Parte 1</text>
<g font-size="8.1">
<text x="22" y="8">6</text>
<text x="71.2" y="8">5</text>
<text x="121.2" y="8">4</text>
<text x="171.2" y="8">3</text>
<text x="221.2" y="8">2</text>
<text x="270.5" y="8">1</text>
<text x="2" y="33.6">D</text>
<text x="289" y="33.6">D</text>
<text x="1.7" y="86.1">C</text>
<text x="288.7" y="86.1">C</text>
<text x="2.7" y="136.1">B</text>
<text x="289.7" y="136.1">B</text>
<text x="2" y="188.6">A</text>
<text x="289" y="188.6">A</text>
<text x="22" y="208">6</text>
<text x="71.2" y="208">5</text>
<text x="121.2" y="208">4</text>
<text x="171.2" y="208">3</text>
<text x="221.2" y="208">2</text>
<text x="270.5" y="208">1</text>
</g>
<text font-size="5.6" x="232.9" y="190.9">Greca</text>
<g font-size="4.2">
<text x="225.9" y="14.2">ITEM</text>
<text x="241.5" y="16.2">PART NUMBER</text>
<text x="276.3" y="16.2">QTY.</text>
<text x="62.7" y="21.3">11</text>
<text x="226.4" y="18.3">NO.</text>
<text x="229.2" y="23.6">1</text>
<text x="236.9" y="23.6">base</text>
<text x="279.7" y="23.6">1</text>
<text x="87.9" y="26.2">5</text>
<text x="229.2" y="28.9">2</text>
<text x="236.9" y="28.9">embudo</text>
<text x="279.7" y="28.9">1</text>
<text x="17.5" y="34.6">4</text>
<text x="229.2" y="34.3">3</text>
<text x="236.9" y="34.3">colador-embudo</text>
<text x="279.7" y="34.3">1</text>
<text x="229.2" y="39.6">4</text>
<text x="236.9" y="39.6">tapa</text>
<text x="279.7" y="39.6">1</text>
<text x="87.9" y="45.9">9</text>
<text x="229.2" y="45.7">5</text>
<text x="236.9" y="45.7">mango</text>
<text x="279.7" y="45.7">1</text>
<text x="229.2" y="51.8">6</text>
<text x="236.9" y="51.8">parte de arriba</text>
<text x="279.7" y="51.8">1</text>
<text x="229.2" y="57.9">7</text>
<text x="236.9" y="57.9">colador-tapa</text>
<text x="279.7" y="57.9">1</text>
<text x="236.9" y="64">arandela de</text>
<text x="87.9" y="66.7">6</text>
<text x="229.2" y="66">8</text>
<text x="236.9" y="68.1">goma</text>
<text x="279.7" y="66">1</text>
<text x="229.2" y="74.2">9</text>
<text x="236.9" y="74.2">palito de la tapa</text>
<text x="279.7" y="74.2">2</text>
<text x="17.5" y="78.9">7</text>
<text x="228.1" y="80.3">10</text>
<text x="236.9" y="80.3">valbula</text>
<text x="279.7" y="80.3">1</text>
<text x="92.8" y="87.9">2</text>
<text x="228.1" y="85.6">11</text>
<text x="236.9" y="85.6">cabezita</text>
<text x="279.7" y="85.6">1</text>
<text x="17.5" y="94.9">8</text>
<text x="24.1" y="109.4">3</text>
<text x="24.1" y="124.1">10</text>
<text x="79.8" y="120.4">1</text>
</g>
<text font-size="3.9" x="277.9" y="188.5">A4</text>
<g font-size="3.2">
<text x="174.9" y="173.1">Cristian M. Jimenez</text>
<text x="176.4" y="181">22/4/2025</text>
<text x="176.5" y="190.9">1060 Alloy</text>
</g>
<text font-size="2.9" x="14.9" y="207.6">SOLIDWORKS Educational Product. For Instructional Use Only.</text>
<g font-size="2">
<text x="208.9" y="167.3">TITLE:</text>
<text x="164.5" y="171.8">Nombre:</text>
<text x="164" y="179">Fecha:</text>
<text x="162.6" y="185.5">MATERIAL:</text>
<text x="207" y="185.5">DWG NO.</text>
<text x="162.6" y="198.5">Matricula:</text>
<text x="175.4" y="198.5">2024-0712</text>
<text x="207.1" y="198.6">SCALE:1:4</text>
<text x="251.5" y="198.6">SHEET 1 OF 13</text>
</g>
</svg>
